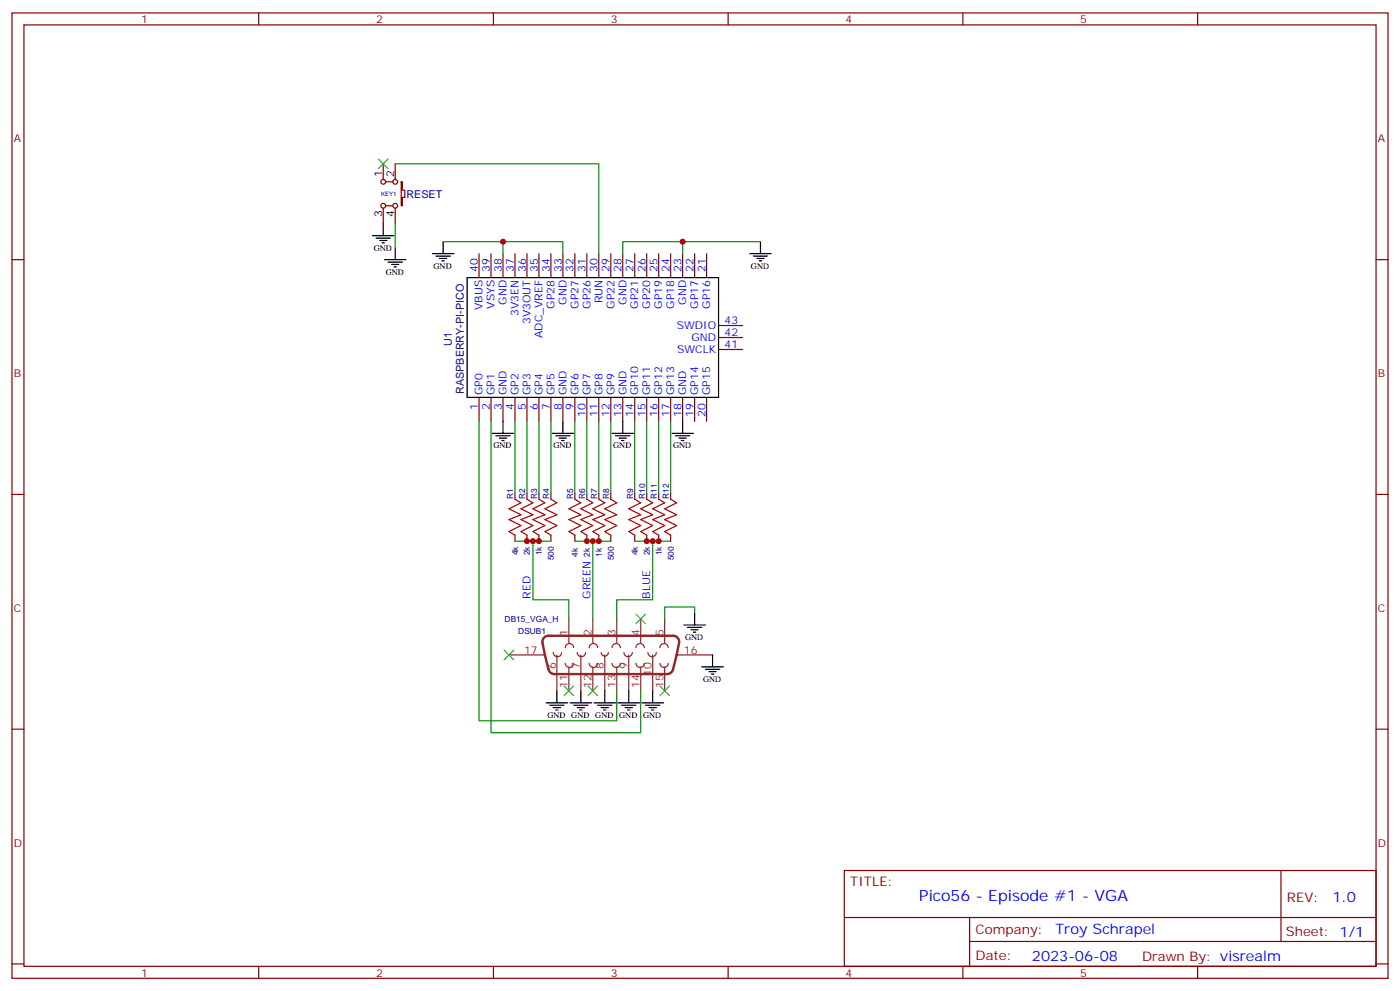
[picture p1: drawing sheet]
<svg xmlns="http://www.w3.org/2000/svg" width="412mm" height="292mm" viewBox="0 0 412 292" stroke-linecap="round" stroke-linejoin="round" font-family="sans-serif">
<g fill="none" stroke="#870000" stroke-width=".35">
<path d="M3.5 3.8h405.4v284.3h-405.4zM7.1 7.3h398.2v277.3h-398.2zM76.2 3.8v3.5M145.3 3.8v3.5M214.5 3.8v3.5M283.6 3.8v3.5M352.8 3.8v3.5M112.9 48.3v4.5M113.6 53.6h2.1M116.4 48.3v4.5M118.2 53.6h.3v2.4h.7v2.1h-.7v2.5h-.3zM3.5 76.5h3.6"/>
<path d="M112.9 61.3v4.6M113.6 60.6h2.1M116.4 61.3v4.6M141.1 74.7v7.1M144.6 74.7v7.1M148.2 74.7v7.1M151.7 74.7v7.1M155.2 74.7v7.1M158.7 74.7v7.1M162.3 74.7v7.1M165.8 74.7v7.1M169.3 74.7v7.1"/>
<path d="M172.9 74.7v7.1M176.4 74.7v7.1M179.9 74.7v7.1M183.4 74.7v7.1M187 74.7v7.1M190.5 74.7v7.1M194 74.7v7.1M197.6 74.7v7.1M201.1 74.7v7.1M204.6 74.7v7.1M208.1 74.7v7.1M405.3 76.5h3.6"/>
<path d="M211.7 99.4h7M211.7 95.9h7M141.1 117.1v7M144.6 117.1v7M148.2 117.1v7M151.7 117.1v7M155.2 117.1v7M158.7 117.1v7M162.3 117.1v7M165.8 117.1v7M169.3 117.1v7M172.9 117.1v7"/>
<path d="M176.4 117.1v7M179.9 117.1v7M183.4 117.1v7M187 117.1v7M190.5 117.1v7M194 117.1v7M197.6 117.1v7M201.1 117.1v7M204.6 117.1v7M208.1 117.1v7M211.7 102.9h7M3.5 145.6h3.6"/>
<path d="M151.7 145.3v1.7M151.7 157.6v1.8M155.2 145.3v1.7M155.2 157.6v1.8M158.7 145.3v1.7M158.7 157.6v1.8M162.3 145.3v1.7M162.3 157.6v1.8M169.3 145.3v1.7M169.3 157.6v1.8M172.9 145.3v1.7M172.9 157.6v1.8"/>
<path d="M176.4 145.3v1.7M176.4 157.6v1.8M179.9 145.3v1.7M179.9 157.6v1.8M187 145.3v1.7M187 157.6v1.8M190.5 145.3v1.7M190.5 157.6v1.8M194 145.3v1.7M194 157.6v1.8M197.6 145.3v1.7M197.6 157.6v1.8"/>
<path d="M405.3 145.6h3.6M3.5 214.8h3.6M405.3 214.8h3.6M248.7 256.4h156.6v28.2h-156.6zM377.3 256.4v20.9M248.7 270.2h156.5M285.6 277.3h119.6M285.6 270.2v14.2M3.5 283.9h3.6M76.2 284.6v3.5M145.3 284.6v3.5M214.5 284.6v3.5"/>
<path d="M283.6 284.6v3.5M352.8 284.6v3.5M405.3 283.9h3.6"/>
<circle cx="112.9" cy="53.6" r=".71"/>
<circle cx="116.4" cy="53.6" r=".71"/>
<circle cx="112.9" cy="60.6" r=".71"/>
<circle cx="116.4" cy="60.6" r=".71"/>
</g>
<g fill="none" stroke="#000" stroke-width=".35">
<path d="M109.7 69.4h6.4M110.8 70.1h4.2M111.8 70.8h2.1M112.5 71.5h.7M112.9 65.9v3.5M113.2 76.5h6.4M114.3 77.2h4.2M115.4 77.9h2.1M116.1 78.6h.7M116.4 73v3.5M127.4 74.7h6.3M128.4 75.4h4.2"/>
<path d="M129.5 76.1h2.1M130.2 76.8h.7M130.5 71.2v3.5M220.8 74.7h6.4M221.9 75.4h4.2M223 76.1h2.1M223.7 76.8h.7M224 71.2v3.5M137.6 81.8h74.1v35.3h-74.1zM145 127.6h6.3M146 128.3h4.3M147.1 129h2.1"/>
<path d="M147.8 129.8h.7M148.2 124.1v3.5M162.6 127.6h6.4M163.7 128.3h4.2M164.7 129h2.2M165.5 129.8h.7M165.8 124.1v3.5M180.3 127.6h6.3M181.3 128.3h4.3M182.4 129h2.1M183.1 129.8h.7M183.4 124.1v3.5"/>
<path d="M197.9 127.6h6.4M199 128.3h4.2M200 129h2.1M200.7 129.8h.7M201.1 124.1v3.5M201.4 184.1h6.4M202.5 184.8h4.2M203.6 185.5h2.1M204.3 186.2h.7M204.6 180.6v3.5M206.7 196.4h6.4M207.8 197.1h4.2"/>
<path d="M208.8 197.8h2.2M209.5 198.5h.8M209.9 192.9v3.5M160.9 207h6.3M161.9 207.7h4.3M163 208.4h2.1M163.7 209.1h.7M164 203.5v3.5M167.9 207h6.4M169 207.7h4.2M170 208.4h2.2M170.7 209.1h.7"/>
<path d="M171.1 203.5v3.5M175 207h6.3M176 207.7h4.3M177.1 208.4h2.1M177.8 209.1h.7M178.2 203.5v3.5M182 207h6.4M183.1 207.7h4.2M184.1 208.4h2.2M184.9 209.1h.7M185.2 203.5v3.5M189.1 207h6.3"/>
<path d="M190.1 207.7h4.3M191.2 208.4h2.1M191.9 209.1h.7M192.3 203.5v3.5"/>
</g>
<g fill="none" stroke="#8c2424" stroke-width=".35">
<path d="M149.9 192.9h10.6M163 192.2a1.23 1.23 0 0 0 1.2 1.2 1.23 1.23 0 0 0 1.3-1.2M164 192.9v10.6M166.5 195.4a1.23 1.23 0 0 0 1.2 1.2 1.23 1.23 0 0 0 1.3-1.2M166.5 190.8a1.23 1.23 0 0 1 1.2-1.3 1.23 1.23 0 0 1 1.3 1.3M167.6 182.3v7.1M167.6 196.4v7.1M170 192.2a1.23 1.23 0 0 0 1.3 1.2 1.23 1.23 0 0 0 1.2-1.2M171.1 192.9v10.6M173.6 195.4a1.23 1.23 0 0 0 1.2 1.2 1.23 1.23 0 0 0 1.2-1.2M173.6 190.8a1.23 1.23 0 0 1 1.2-1.3 1.23 1.23 0 0 1 1.2 1.3M174.6 182.3v7.1"/>
<path d="M174.6 196.4v7.1M177.1 192.2a1.06 1.06 0 0 0 1.1 1.1 1.06 1.06 0 0 0 1-1.1M178.2 192.9v10.6M180.3 195.4a1.23 1.23 0 0 0 1.2 1.2 1.23 1.23 0 0 0 1.2-1.2M180.3 190.8a1.23 1.23 0 0 1 1.2-1.3 1.23 1.23 0 0 1 1.2 1.3M181.7 182.3v7.1M181.7 196.4v7.1M183.8 192.2a1.23 1.23 0 0 0 1.2 1.2 1.23 1.23 0 0 0 1.3-1.2M185.2 192.9v10.6M187.3 195.4a1.23 1.23 0 0 0 1.3 1.2 1.23 1.23 0 0 0 1.2-1.2M187.3 190.8a1.23 1.23 0 0 1 1.3-1.3 1.23 1.23 0 0 1 1.2 1.3M188.7 182.3v7.1"/>
<path d="M188.7 196.4v7.1M190.9 192.2a1.23 1.23 0 0 0 1.2 1.2 1.23 1.23 0 0 0 1.2-1.2M192.3 192.9v10.6M194.4 195.4a1.23 1.23 0 0 0 1.2 1.2 1.23 1.23 0 0 0 1.2-1.2M194.4 190.8a1.23 1.23 0 0 1 1.2-1.3 1.23 1.23 0 0 1 1.2 1.3M195.8 182.3v7.1M195.8 196.4v7.1M199.3 192.9h10.6"/>
</g>
<path d="M160.3 187.8l1.3-.5h36.7a1.77 1.77 0 0 1 1.7 2.1l-1.7 7.7a1.8 1.8 0 0 1-1.8 1.4h-33.2a1.8 1.8 0 0 1-1.7-1.4l-1.8-7.9v-.7z" fill="none" stroke="#8c2424" stroke-width=".71"/>
<path d="M151.7 147l1.8 1.1-3.6 1.8 3.6 1.7-3.6 1.4 3.6 1.8-3.6 1.8 1.8 1M155.2 147l1.8 1.1-3.5 1.8 3.5 1.7-3.5 1.4 3.5 1.8-3.5 1.8 1.7 1M158.7 147l1.8 1.1-3.5 1.8 3.5 1.7-3.5 1.4 3.5 1.8-3.5 1.8 1.7 1M162.3 147l1.7 1.1-3.5 1.8 3.5 1.7-3.5 1.4 3.5 1.8-3.5 1.8 1.8 1M169.3 147l1.8 1.1-3.5 1.8 3.5 1.7-3.5 1.4 3.5 1.8-3.5 1.8 1.7 1M172.9 147l1.7 1.1-3.5 1.8 3.5 1.7-3.5 1.4 3.5 1.8-3.5 1.8 1.8 1M176.4 147l1.8 1.1-3.6 1.8 3.6 1.7-3.6 1.4 3.6 1.8-3.6 1.8 1.8 1M179.9 147l1.8 1.1-3.5 1.8 3.5 1.7-3.5 1.4 3.5 1.8-3.5 1.8 1.7 1M187 147l1.7 1.1-3.5 1.8 3.5 1.7-3.5 1.4 3.5 1.8-3.5 1.8 1.8 1M190.5 147l1.8 1.1-3.6 1.8 3.6 1.7-3.6 1.4 3.6 1.8-3.6 1.8 1.8 1M194 147l1.8 1.1-3.5 1.8 3.5 1.7-3.5 1.4 3.5 1.8-3.5 1.8 1.7 1M197.6 147l1.7 1.1-3.5 1.8 3.5 1.7-3.5 1.4 3.5 1.8-3.5 1.8 1.8 1" fill="none" stroke="#a10000" stroke-width=".35"/>
<g fill="none" stroke="#008700" stroke-width=".35">
<path d="M116.4 48.3h60v26.4M116.4 65.9v7.1M130.5 71.2h35.3v3.5M148.2 71.2v3.5M201.1 71.2v3.5M224 71.2h-40.6v3.5M141.1 124.1v88.2h40.6v-8.8M144.6 124.1v91.7h44.1v-12.3M151.7 124.1v21.2M155.2 124.1v21.2M158.7 124.1v21.2M162.3 124.1v21.2"/>
<path d="M169.3 124.1v21.2M172.9 124.1v21.2M176.4 124.1v21.2M179.9 124.1v21.2M187 124.1v21.2M190.5 124.1v21.2M194 124.1v21.2M197.6 124.1v21.2M151.7 159.4h10.6M157 159.4v17.3h10.6v5.6M169.3 159.4h10.6M174.6 159.4v22.9"/>
<path d="M187 159.4h10.6M192.3 159.4v17.3h-10.6v5.6M204.6 180.6v-1.8h-8.8v3.5"/>
</g>
<path d="M111.5 46.8l2.8 2.9M114.3 46.8l-2.8 2.9M148.5 191.5l2.8 2.8M151.3 191.5l-2.8 2.8M187.3 180.9l2.8 2.8M190.1 180.9l-2.8 2.8M166.2 202.1l2.8 2.8M169 202.1l-2.8 2.8M173.2 202.1l2.8 2.8M176 202.1l-2.8 2.8M194.4 202.1l2.8 2.8M197.2 202.1l-2.8 2.8" fill="none" stroke="#3c3" stroke-width=".35"/>
<g fill="#c00">
<circle cx="155.2" cy="159.4" r=".88"/>
<circle cx="158.8" cy="159.4" r=".88"/>
<circle cx="176.4" cy="159.4" r=".88"/>
<circle cx="172.9" cy="159.4" r=".88"/>
<circle cx="194" cy="159.4" r=".88"/>
<circle cx="190.5" cy="159.4" r=".88"/>
<circle cx="157" cy="159.4" r=".88"/>
<circle cx="174.6" cy="159.4" r=".88"/>
<circle cx="192.3" cy="159.4" r=".88"/>
<circle cx="201.1" cy="71.2" r=".88"/>
<circle cx="148.2" cy="71.2" r=".88"/>
</g>
<text font-size="4.6" fill="#00f" x="270.8" y="265.4">Pico56 - Episode #1 - VGA</text>
<g font-size="4.2" fill="#00f">
<text x="392.5" y="265.7">1.0</text>
<text x="310.9" y="275.2">Troy Schrapel</text>
<text x="304" y="283">2023-06-08</text>
</g>
<g font-size="3.9" fill="#800">
<text x="250.5" y="261">TITLE:</text>
<text x="379.1" y="265.7">REV:</text>
<text x="287.4" y="275.2">Company:</text>
<text x="378.7" y="275.8">Sheet: 1/1</text>
<text x="287.4" y="282.9">Date:</text>
<text x="336.4" y="282.9">Drawn By: visrealm</text>
</g>
<g font-size="3.2" fill="#800">
<text x="41.6" y="6.8">1</text>
<text x="110.8" y="6.8">2</text>
<text x="179.9" y="6.8">3</text>
<text x="249.1" y="6.8">4</text>
<text x="318.2" y="6.8">5</text>
<text x="4.1" y="41.9">A</text>
<text x="405.9" y="41.9">A</text>
<text x="4.1" y="111.1">B</text>
<text x="405.9" y="111.1">B</text>
<text x="4.1" y="180.2">C</text>
<text x="405.9" y="180.2">C</text>
<text x="4.1" y="249.3">D</text>
<text x="405.9" y="249.3">D</text>
<text x="41.6" y="287.6">1</text>
<text x="110.8" y="287.6">2</text>
<text x="179.9" y="287.6">3</text>
<text x="249.1" y="287.6">4</text>
<text x="318.2" y="287.6">5</text>
</g>
<g font-size="3.2">
<text x="112.5" y="52.1" transform="rotate(-90 112.5 52.1)">1</text>
<text x="116.1" y="52.1" transform="rotate(-90 116.1 52.1)">2</text>
<text x="112.5" y="64" transform="rotate(-90 112.5 64)">3</text>
<text x="116.1" y="64" transform="rotate(-90 116.1 64)">4</text>
</g>
<g font-size="3.2" fill="#000080">
<text x="119.7" y="58.3">RESET</text>
<text x="133.1" y="101.9" transform="rotate(-90 133.1 101.9)">U1</text>
<text x="136.6" y="116.1" transform="rotate(-90 136.6 116.1)">RASPBERRY-PI-PICO</text>
</g>
<g font-size="3.2" fill="#00f">
<text x="140.8" y="80" transform="rotate(-90 140.8 80)">40</text>
<text x="144.3" y="80" transform="rotate(-90 144.3 80)">39</text>
<text x="147.8" y="80" transform="rotate(-90 147.8 80)">38</text>
<text x="151.3" y="80" transform="rotate(-90 151.3 80)">37</text>
<text x="154.9" y="80" transform="rotate(-90 154.9 80)">36</text>
<text x="158.4" y="80" transform="rotate(-90 158.4 80)">35</text>
<text x="161.9" y="80" transform="rotate(-90 161.9 80)">34</text>
<text x="165.5" y="80" transform="rotate(-90 165.5 80)">33</text>
<text x="169" y="80" transform="rotate(-90 169 80)">32</text>
<text x="172.5" y="80" transform="rotate(-90 172.5 80)">31</text>
<text x="176" y="80" transform="rotate(-90 176 80)">30</text>
<text x="179.6" y="80" transform="rotate(-90 179.6 80)">29</text>
<text x="183.1" y="80" transform="rotate(-90 183.1 80)">28</text>
<text x="186.6" y="80" transform="rotate(-90 186.6 80)">27</text>
<text x="190.1" y="80" transform="rotate(-90 190.1 80)">26</text>
<text x="193.7" y="80" transform="rotate(-90 193.7 80)">25</text>
<text x="197.2" y="80" transform="rotate(-90 197.2 80)">24</text>
<text x="200.7" y="80" transform="rotate(-90 200.7 80)">23</text>
<text x="204.3" y="80" transform="rotate(-90 204.3 80)">22</text>
<text x="207.8" y="80" transform="rotate(-90 207.8 80)">21</text>
<text x="149.2" y="89.8" transform="rotate(-90 149.2 89.8)">GND</text>
<text x="166.9" y="89.8" transform="rotate(-90 166.9 89.8)">GND</text>
<text x="177.4" y="89.4" transform="rotate(-90 177.4 89.4)">RUN</text>
<text x="184.5" y="89.8" transform="rotate(-90 184.5 89.8)">GND</text>
<text x="202.1" y="89.8" transform="rotate(-90 202.1 89.8)">GND</text>
<text x="142.2" y="91.3" transform="rotate(-90 142.2 91.3)">VBUS</text>
<text x="145.7" y="90.9" transform="rotate(-90 145.7 90.9)">VSYS</text>
<text x="152.8" y="93.1" transform="rotate(-90 152.8 93.1)">3V3EN</text>
<text x="156.3" y="95.5" transform="rotate(-90 156.3 95.5)">3V3OUT</text>
<text x="163.3" y="90.9" transform="rotate(-90 163.3 90.9)">GP28</text>
<text x="170.4" y="90.9" transform="rotate(-90 170.4 90.9)">GP27</text>
<text x="173.9" y="90.9" transform="rotate(-90 173.9 90.9)">GP26</text>
<text x="181" y="90.9" transform="rotate(-90 181 90.9)">GP22</text>
<text x="188" y="90.9" transform="rotate(-90 188 90.9)">GP21</text>
<text x="191.6" y="90.9" transform="rotate(-90 191.6 90.9)">GP20</text>
<text x="195.1" y="90.9" transform="rotate(-90 195.1 90.9)">GP19</text>
<text x="198.6" y="90.9" transform="rotate(-90 198.6 90.9)">GP18</text>
<text x="205.7" y="90.9" transform="rotate(-90 205.7 90.9)">GP17</text>
<text x="209.2" y="90.9" transform="rotate(-90 209.2 90.9)">GP16</text>
<text x="213.4" y="95.5">43</text>
<text x="159.8" y="99.5" transform="rotate(-90 159.8 99.5)">ADC_VREF</text>
<text x="199.4" y="96.9">SWDIO</text>
<text x="203.7" y="100.5">GND</text>
<text x="213.4" y="99.1">42</text>
<text x="199.5" y="104">SWCLK</text>
<text x="213.4" y="102.6">41</text>
<text x="142.2" y="116.3" transform="rotate(-90 142.2 116.3)">GP0</text>
<text x="145.7" y="116.3" transform="rotate(-90 145.7 116.3)">GP1</text>
<text x="149.2" y="116.3" transform="rotate(-90 149.2 116.3)">GND</text>
<text x="152.8" y="116.3" transform="rotate(-90 152.8 116.3)">GP2</text>
<text x="156.3" y="116.3" transform="rotate(-90 156.3 116.3)">GP3</text>
<text x="159.8" y="116.3" transform="rotate(-90 159.8 116.3)">GP4</text>
<text x="163.3" y="116.3" transform="rotate(-90 163.3 116.3)">GP5</text>
<text x="166.9" y="116.3" transform="rotate(-90 166.9 116.3)">GND</text>
<text x="170.4" y="116.3" transform="rotate(-90 170.4 116.3)">GP6</text>
<text x="173.9" y="116.3" transform="rotate(-90 173.9 116.3)">GP7</text>
<text x="177.4" y="116.3" transform="rotate(-90 177.4 116.3)">GP8</text>
<text x="181" y="116.3" transform="rotate(-90 181 116.3)">GP9</text>
<text x="184.5" y="116.3" transform="rotate(-90 184.5 116.3)">GND</text>
<text x="188" y="116.3" transform="rotate(-90 188 116.3)">GP10</text>
<text x="191.6" y="116.3" transform="rotate(-90 191.6 116.3)">GP11</text>
<text x="195.1" y="116.3" transform="rotate(-90 195.1 116.3)">GP12</text>
<text x="198.6" y="116.3" transform="rotate(-90 198.6 116.3)">GP13</text>
<text x="202.1" y="116.3" transform="rotate(-90 202.1 116.3)">GND</text>
<text x="205.7" y="116.3" transform="rotate(-90 205.7 116.3)">GP14</text>
<text x="209.2" y="116.3" transform="rotate(-90 209.2 116.3)">GP15</text>
<text x="140.8" y="120.8" transform="rotate(-90 140.8 120.8)">1</text>
<text x="144.3" y="120.8" transform="rotate(-90 144.3 120.8)">2</text>
<text x="147.8" y="120.8" transform="rotate(-90 147.8 120.8)">3</text>
<text x="151.3" y="120.8" transform="rotate(-90 151.3 120.8)">4</text>
<text x="154.9" y="120.8" transform="rotate(-90 154.9 120.8)">5</text>
<text x="158.4" y="120.8" transform="rotate(-90 158.4 120.8)">6</text>
<text x="161.9" y="120.8" transform="rotate(-90 161.9 120.8)">7</text>
<text x="165.5" y="120.8" transform="rotate(-90 165.5 120.8)">8</text>
<text x="169" y="120.8" transform="rotate(-90 169 120.8)">9</text>
<text x="172.5" y="122.8" transform="rotate(-90 172.5 122.8)">10</text>
<text x="176" y="122.8" transform="rotate(-90 176 122.8)">11</text>
<text x="179.6" y="122.8" transform="rotate(-90 179.6 122.8)">12</text>
<text x="183.1" y="122.8" transform="rotate(-90 183.1 122.8)">13</text>
<text x="186.6" y="122.8" transform="rotate(-90 186.6 122.8)">14</text>
<text x="190.1" y="122.8" transform="rotate(-90 190.1 122.8)">15</text>
<text x="193.7" y="122.8" transform="rotate(-90 193.7 122.8)">16</text>
<text x="197.2" y="122.8" transform="rotate(-90 197.2 122.8)">17</text>
<text x="200.7" y="122.8" transform="rotate(-90 200.7 122.8)">18</text>
<text x="204.3" y="122.8" transform="rotate(-90 204.3 122.8)">19</text>
<text x="207.8" y="122.8" transform="rotate(-90 207.8 122.8)">20</text>
<text x="156.3" y="176.3" transform="rotate(-90 156.3 176.3)">RED</text>
<text x="173.9" y="176.3" transform="rotate(-90 173.9 176.3)">GREEN</text>
<text x="191.6" y="176.3" transform="rotate(-90 191.6 176.3)">BLUE</text>
</g>
<g font-size="3.2" fill="#8d2323">
<text x="167.2" y="187.3" transform="rotate(-90 167.2 187.3)">1</text>
<text x="174.3" y="187.3" transform="rotate(-90 174.3 187.3)">2</text>
<text x="181.3" y="187.3" transform="rotate(-90 181.3 187.3)">3</text>
<text x="188.4" y="187.3" transform="rotate(-90 188.4 187.3)">4</text>
<text x="195.4" y="187.3" transform="rotate(-90 195.4 187.3)">5</text>
<text x="154.4" y="192.5">17</text>
<text x="163.7" y="197" transform="rotate(-90 163.7 197)">6</text>
<text x="170.7" y="197" transform="rotate(-90 170.7 197)">7</text>
<text x="177.8" y="197" transform="rotate(-90 177.8 197)">8</text>
<text x="184.9" y="197" transform="rotate(-90 184.9 197)">9</text>
<text x="201.4" y="192.5">16</text>
<text x="167.2" y="202.6" transform="rotate(-90 167.2 202.6)">11</text>
<text x="174.3" y="202.6" transform="rotate(-90 174.3 202.6)">12</text>
<text x="181.3" y="202.6" transform="rotate(-90 181.3 202.6)">13</text>
<text x="188.4" y="202.6" transform="rotate(-90 188.4 202.6)">14</text>
<text x="191.9" y="199" transform="rotate(-90 191.9 199)">10</text>
<text x="195.4" y="202.6" transform="rotate(-90 195.4 202.6)">15</text>
</g>
<g font-size="2.5">
<text x="110.1" y="73.9">GND</text>
<text x="113.6" y="80.9">GND</text>
<text x="127.7" y="79.2">GND</text>
<text x="221.2" y="79.2">GND</text>
<text x="145.4" y="132">GND</text>
<text x="163" y="132">GND</text>
<text x="180.6" y="132">GND</text>
<text x="198.3" y="132">GND</text>
<text x="201.8" y="188.5">GND</text>
<text x="207.1" y="200.8">GND</text>
<text x="161.2" y="211.4">GND GND GND</text>
<text x="182.4" y="211.4">GND</text>
<text x="189.5" y="211.4">GND</text>
</g>
<g font-size="2.5" fill="#000080">
<text x="151.2" y="146.9" transform="rotate(-90 151.2 146.9)">R1</text>
<text x="154.7" y="146.9" transform="rotate(-90 154.7 146.9)">R2</text>
<text x="158.3" y="146.9" transform="rotate(-90 158.3 146.9)">R3</text>
<text x="161.8" y="146.9" transform="rotate(-90 161.8 146.9)">R4</text>
<text x="168.8" y="146.9" transform="rotate(-90 168.8 146.9)">R5</text>
<text x="172.4" y="146.9" transform="rotate(-90 172.4 146.9)">R6</text>
<text x="175.9" y="146.9" transform="rotate(-90 175.9 146.9)">R7</text>
<text x="179.4" y="146.9" transform="rotate(-90 179.4 146.9)">R8</text>
<text x="186.5" y="146.9" transform="rotate(-90 186.5 146.9)">R9</text>
<text x="190" y="146.9" transform="rotate(-90 190 146.9)">R10</text>
<text x="193.5" y="146.9" transform="rotate(-90 193.5 146.9)">R11</text>
<text x="197.1" y="146.9" transform="rotate(-90 197.1 146.9)">R12</text>
<text x="152.6" y="163.6" transform="rotate(-90 152.6 163.6)">4k</text>
<text x="156.1" y="163.6" transform="rotate(-90 156.1 163.6)">2k</text>
<text x="159.6" y="163.6" transform="rotate(-90 159.6 163.6)">1k</text>
<text x="163.2" y="165.1" transform="rotate(-90 163.2 165.1)">500</text>
<text x="170.2" y="164" transform="rotate(-90 170.2 164)">4k</text>
<text x="173.8" y="164" transform="rotate(-90 173.8 164)">2k</text>
<text x="177.3" y="164" transform="rotate(-90 177.3 164)">1k</text>
<text x="180.8" y="165.1" transform="rotate(-90 180.8 165.1)">500</text>
<text x="187.9" y="163.6" transform="rotate(-90 187.9 163.6)">4k</text>
<text x="191.4" y="163.6" transform="rotate(-90 191.4 163.6)">2k</text>
<text x="194.9" y="163.6" transform="rotate(-90 194.9 163.6)">1k</text>
<text x="198.5" y="165.1" transform="rotate(-90 198.5 165.1)">500</text>
<text x="148.6" y="183.2">DB15_VGA_H</text>
<text x="152.7" y="186.7">DSUB1</text>
</g>
<text font-size="1.8" fill="#000080" x="112.2" y="57.7">KEY1</text>
</svg>
